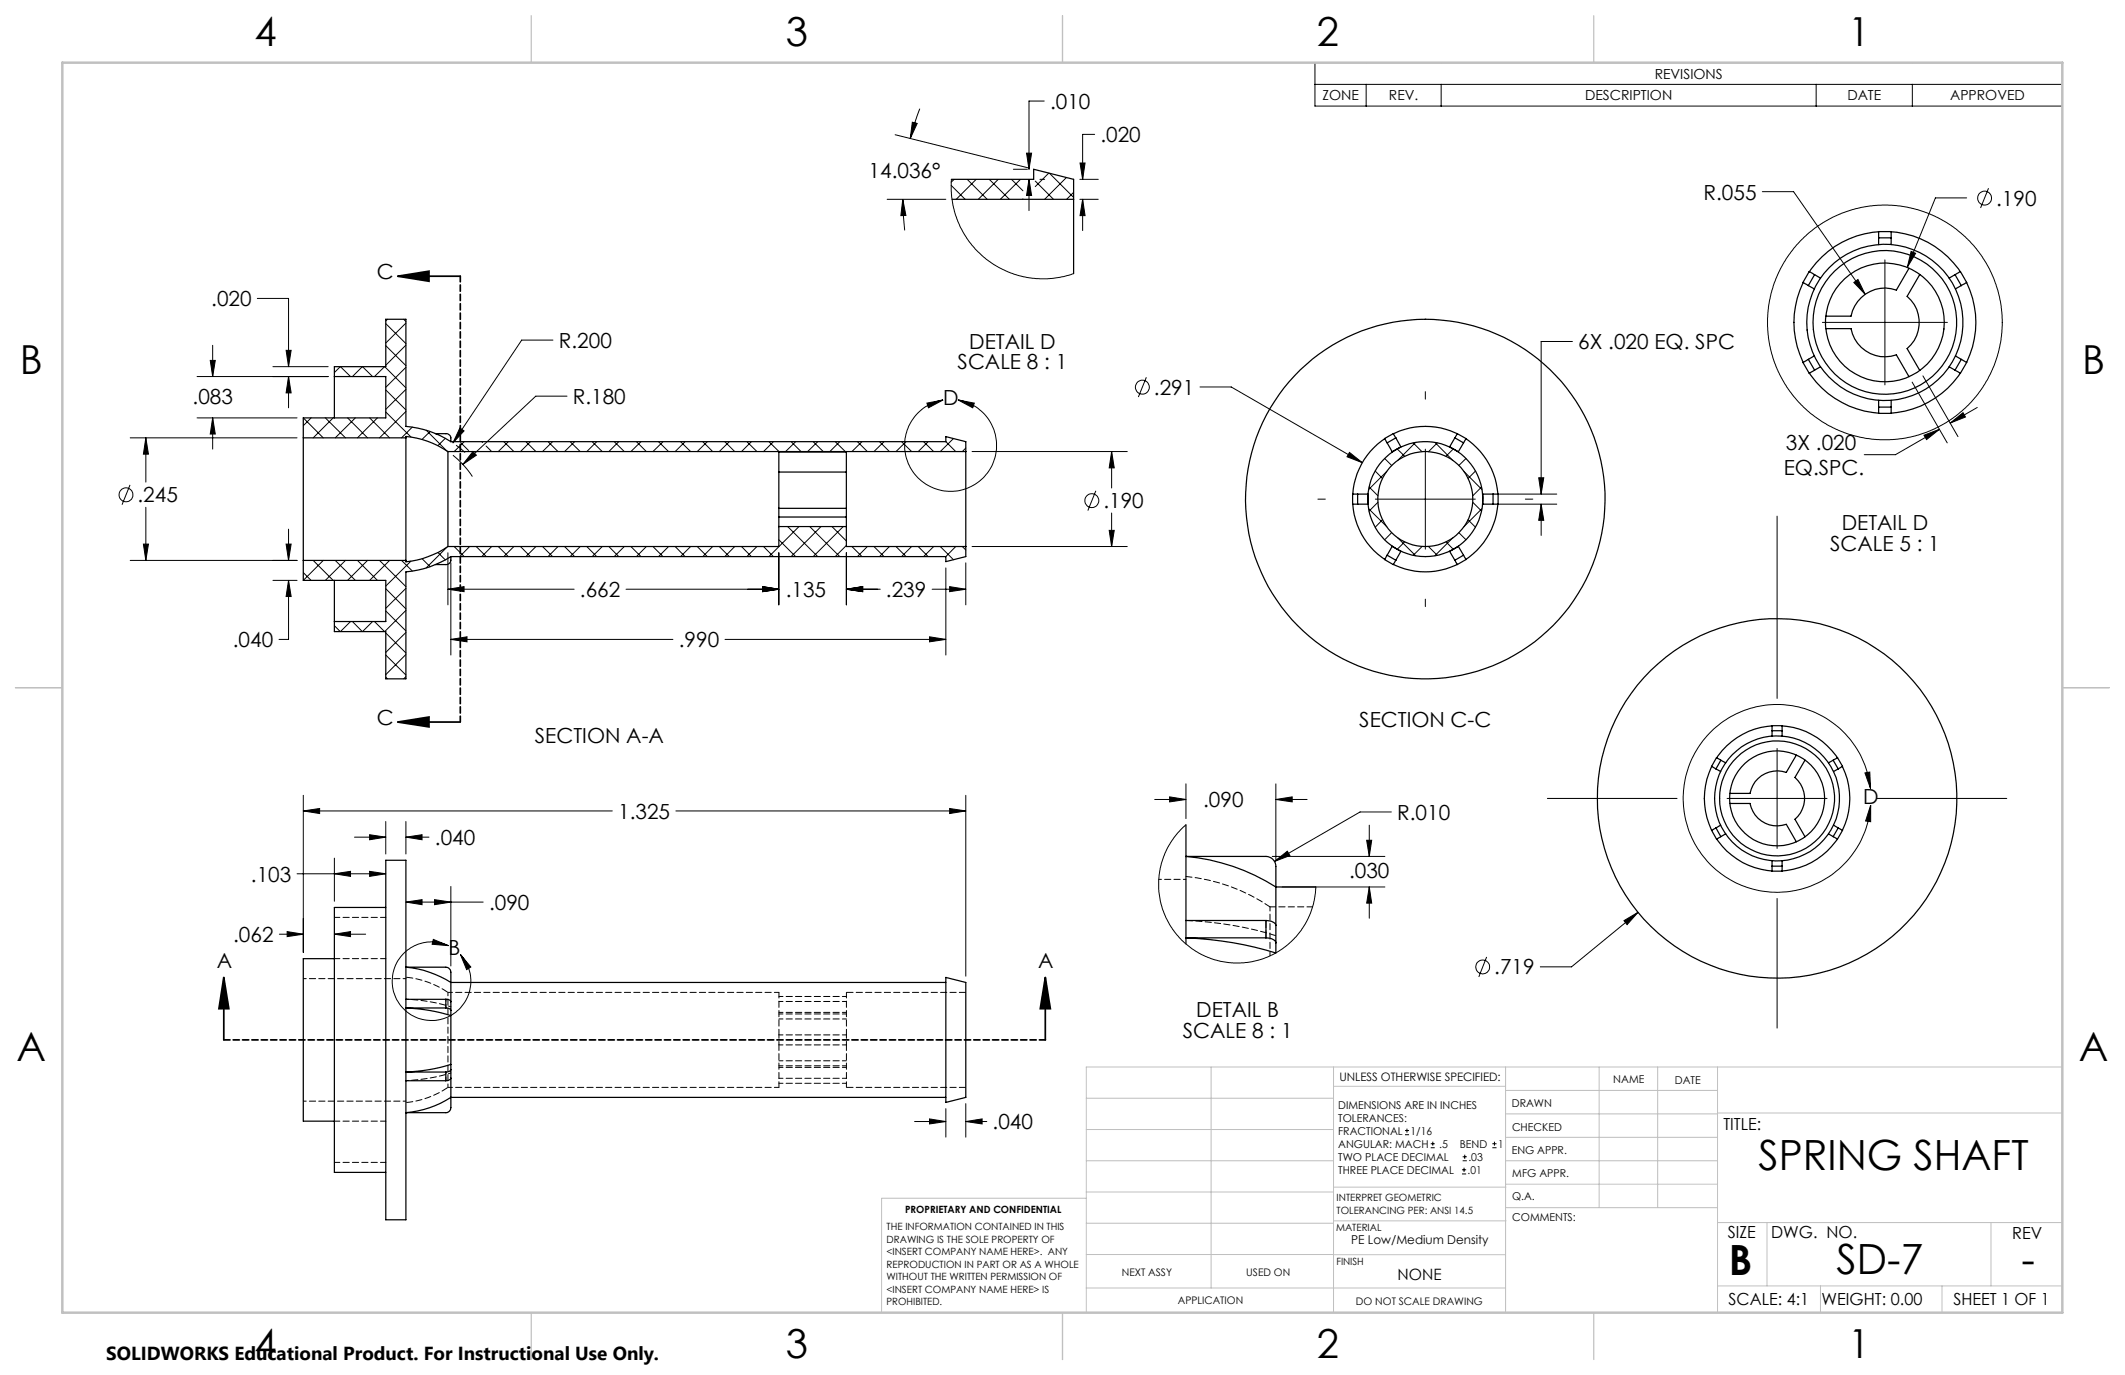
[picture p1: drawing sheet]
<svg xmlns="http://www.w3.org/2000/svg" width="432mm" height="279mm" viewBox="0 0 432 279" stroke-linecap="round" stroke-linejoin="round" font-family="sans-serif">
<g fill="none" stroke="#000" stroke-width=".25">
<path d="M193.3 36.4h16.7v-2l8.2 2v4.1M193.5 40.5h24.7M218.2 40.5v15.1M366.4 57.4l1.1 .6M366.4 57.4a18.5 18.5 0 0 0 0 16.2M367.5 58l1.2 .7M368.7 55.8l-1.1-.6-1.2 2.2M368.7 55.8l-1.2 2.2M368.7 55.8l1.2 .7M381.7 47.1a18.5 18.5 0 0 0-14 8.1M381.7 48.3v-1.2h2.6v1.2M381.7 48.3v1.4"/>
<path d="M381.7 48.3h2.6M384.3 47.1a18.4 18.4 0 0 1 14 8.1M384.3 48.3v1.4M387.9 54.5l-2.6 4.4a7 7 0 0 0-9.2 5.3h-5.1M390.1 55.8l-2.6 4.4a7 7 0 0 1 0 10.6l2.6 4.5M397.3 55.8l1.1-.6 1.2 2.2-1.1 .6M397.3 55.8l-1.2 .7M397.3 55.8l1.2 2.2M398.5 58l-1.2 .7M399.6 57.4a18.2 18.2 0 0 1 0 16.2M67.9 76.5v8.4M67.9 76.5v-2h10.5v-9.6h4.1v21.7a19.8 19.8 0 0 1 9.1 3.1"/>
<path d="M67.9 76.5h10.5v8.4h-16.8v4.1M367.5 73l-1.1 .7 1.2 2.1 1.1-.6M367.5 73l1.2 2.2M367.7 75.8a18.6 18.6 0 0 0 14 8.2M368.7 72.3l-1.2 .7M369.9 74.5l-1.2 .7M371 66.8h5.1a7 7 0 0 0 9.2 5.3l2.6 4.5M396.1 74.5l1.2 .7M397.3 72.3l1.2 .7M398.3 75.8a18.7 18.7 0 0 1-14 8.2M398.5 73l1.1 .7-1.2 2.1-1.1-.6M398.5 73l-1.2 2.2"/>
<path d="M61.6 89v24.9M61.6 89h20.9M82.5 89v-.3a18.2 18.2 0 0 1 8.5 3.1M82.5 89v24.9M88.5 88.1h2.1a.98 .98 0 0 1 1 .9v.7M91 91.8v19.3M91 91.8h105.3M91.6 89.7h100.6v-1l4.1 1v2.1M158.3 95.9v7.4M158.3 95.9v-4.1h13.7v4.1M158.3 95.9h13.7M172 95.9v7.4"/>
<path d="M196.3 91.8v19.3M281.4 89.1a14.7 14.7 0 0 0-6.5 11.3M283.1 88.1a15 15 0 0 1 13 0M283.6 89l-.5-.9-1.8 1 .6 .9M283.6 89l1.1 1.8-1.8 1-1-1.8M283.6 89l-1.7 1M295.6 89l-1 1.8 1.7 1 1.1-1.8M295.6 89l1.8 1M296.1 88.1l1.8 1-.5 .9M296.1 88.1l-.5 .9M297.9 89.1a15 15 0 0 1 6.5 11.3M381.7 82.7v1.3"/>
<path d="M381.7 81.4v1.3M381.7 82.7h2.6M381.7 84h2.6M384.3 82.7v1.3M384.3 81.4v1.3M61.6 113.9v4h16.8v8.4h-10.5M61.6 113.9h20.9M67.9 117.9v8.4M91 111.1a18.8 18.8 0 0 1-8.5 3.1v-.3M91.6 113.1a19.8 19.8 0 0 1-9.1 3.1v21.7h-4.1v-9.6h-10.5v-2M91.6 113.1v.7a.97 .97 0 0 1-1 .9h-2.1M158.3 105.1v1.9"/>
<path d="M158.3 107v4.1h-67.3M158.3 103.3v1.8M158.3 107h13.7M158.3 105.1h13.7M158.3 103.3h13.7M172 105.1v1.9M172 107v4.1h24.3M172 103.3v1.8M196.3 111.1v2l-4.1 1v-1h-100.6M274.9 102.4a14.6 14.6 0 0 0 6.5 11.3M275.9 100.4h-1.1v2h1.1M275.9 100.4h2.1v2h-2.1"/>
<path d="M275.9 100.4v2M281.9 112.8l-.6 .9 1.8 1 .5-.9M281.9 112.8l1-1.8 1.8 1-1.1 1.8M281.9 112.8l1.7 1M283.1 114.7a14.6 14.6 0 0 0 13 0M295.6 113.8l.5 .9M297.4 112.8l.5 .9-1.8 1M297.4 112.8l-1.8 1M297.4 112.8l-1.1-1.8-1.7 1 1 1.8M303.4 100.4h1M303.4 102.4h1M303.4 100.4v2"/>
<path d="M303.4 100.4h-2.1v2h2.1M304.4 102.4a14.9 14.9 0 0 1-6.5 11.3M304.4 100.4v2M347.8 155.8a14.6 14.6 0 0 0 0 12.9M348.7 156.2l.9 .6M349.7 154.5l-.9-.5-1 1.7 .9 .5M349.7 154.5l-1 1.7M349.7 154.5l1 .5M360.1 147.5a14.8 14.8 0 0 0-11.3 6.5M360.1 147.5v1M360.1 148.5v1.1M360.1 148.5h2"/>
<path d="M360.1 147.5h2M362.1 147.5a14.9 14.9 0 0 1 11.3 6.5M362.1 147.5v1M362.1 148.5v1.1M365 153.4l-2 3.6a5.6 5.6 0 0 0-7.4 4.2h-4.1M366.8 154.4l-2.1 3.6a5.6 5.6 0 0 1 0 8.5l2.1 3.5M372.5 154.5l-1 .5M372.5 154.5l1 1.7M373.4 154l1 1.7-.9 .5M373.4 154l-.9 .5M373.5 156.2l-.9 .6M374.4 155.8a14.6 14.6 0 0 1 0 12.9"/>
<path d="M78.4 174.8h4.1v73.1h-4.1zM241 167.6v24.2M241 174h16.2a2.05 2.05 0 0 1 2.1 2.1v4.1a40.7 40.7 0 0 0-18.3-6.2zM347.8 168.7l1 1.8 .9-.5M348.7 168.2l-.9 .5M348.7 168.2l1 1.8M348.8 170.5a15 15 0 0 0 11.3 6.5M349.6 167.7l-.9 .5M350.7 169.4l-1 .6M351.5 163.3h4.1a5.6 5.6 0 0 0 7.4 4.2l2 3.6M360.1 176v1h2v-1M360.1 174.9v1.1"/>
<path d="M360.1 176h2M362.1 174.9v1.1M371.5 169.4l1 .6M372.5 170l.9 .5M372.6 167.7l.9 .5M373.4 170.5a15 15 0 0 1-11.3 6.5M373.5 168.2l.9 .5-1 1.8M373.5 168.2l-1 1.8M67.9 194.8h-6.3v33h6.3M78.4 184.4h-10.5v53.8h10.5M82.5 196.5h8.1a1.09 1.09 0 0 1 1 1.1v2a20.9 20.9 0 0 0-9.1-3.1zM91.6 199.6v4"/>
<path d="M91.6 199.6h100.6M192.2 198.6l4.1 1v23.4l-4.1 1zM241 187h16.2M257.2 187a1.88 1.88 0 0 1 2.1 1.1M257.2 190.6a1.88 1.88 0 0 1 2.1 1M257.2 187v3.6M259.3 180.2v7.9M259.3 188.1l-.1 5.5a70.7 70.7 0 0 0-18.2-3h16.2M259.3 180.2h8.1M82.5 219.6h8.1M82.5 203.1h8.1M90.6 203.1a.95 .95 0 0 1 1 .5"/>
<path d="M90.6 204.8a.95 .95 0 0 1 1 .5M90.6 204.8h-8.1a34.7 34.7 0 0 1 9.1 1.6M90.6 203.1v1.7M90.6 217.8v1.8M91.6 206.4v9.9M91.6 219.1v3.9M91.6 217.3a.91 .91 0 0 1-1 .5M91.6 219.1a1.03 1.03 0 0 1-1 .5M91.6 216.3a34.7 34.7 0 0 1-9.1 1.5h8.1M91.6 203.6v2.8M91.6 216.3v2.8M82.5 226.1a19.8 19.8 0 0 0 9.1-3.1v2.1a1.02 1.02 0 0 1-1 1z"/>
<path d="M91.6 223h100.6"/>
<circle cx="383" cy="65.5" r="15.9"/>
<circle cx="383" cy="65.5" r="12.1"/>
<circle cx="383" cy="65.5" r="14.6"/>
<circle cx="289.6" cy="101.4" r="11.7"/>
<circle cx="289.6" cy="101.4" r="36.5"/>
<circle cx="289.6" cy="101.4" r="9.7"/>
<circle cx="361.1" cy="162.2" r="12.7"/>
<circle cx="361.1" cy="162.2" r="9.7"/>
<circle cx="361.1" cy="162.2" r="36.5"/>
<circle cx="361.1" cy="162.2" r="11.7"/>
</g>
<path d="M91 211.3v9.7M91 201.7v9.6M158.3 212.3v-2M172 212.3v-2" fill="none" stroke="#000" stroke-width=".2" stroke-dasharray="1.3 .6" stroke-dashoffset=".6"/>
<path d="M266.7 184.3h-8.6M158.3 210.3v-8.6M172 212.3v8.7M172 201.7v8.6M158.3 221v-8.7" fill="none" stroke="#000" stroke-width=".2" stroke-dasharray="1.3 .6" stroke-dashoffset=".1"/>
<g fill="none" stroke="#000" stroke-width=".2" stroke-dasharray="1.3 .6" stroke-dashoffset=".4">
<path d="M258.1 184.3v9.9M158.3 216.9h13.7M172 212.3h-13.7M172 210.3h-13.7M172 202.5h-13.7M172 203.5h-13.7M172 219.1h-13.7M172 206h-13.7M172 216.6h-13.7M172 215.6h-13.7M172 207.1h-13.7M172 205.7h-13.7"/>
<path d="M172 220.1h-13.7"/>
</g>
<path d="M90.6 203v1.8M90.6 217.8v1.8" fill="none" stroke="#000" stroke-width=".2" stroke-dasharray="1.3 .6" stroke-dashoffset=".9"/>
<path d="M241 178.7h-5.5M82.5 198.9h-20.8M82.5 219.6a35.6 35.6 0 0 0 9.1-1.6M82.5 203a35.6 35.6 0 0 1 9.1 1.6M61.7 223.8h20.8" fill="none" stroke="#000" stroke-width=".2" stroke-dasharray="1.3 .6" stroke-dashoffset=".7"/>
<path d="M78.4 186.4h-10.4M78.4 194.8h-10.4M68 236.2h10.4M68 227.8h10.4" fill="none" stroke="#000" stroke-width=".2" stroke-dasharray="1.3 .6" stroke-dashoffset=".2"/>
<path d="M241 187a71.3 71.3 0 0 1 18.3 3.1M91 201.7a18.3 18.3 0 0 0-8.5-3.1M196.3 201.7h-24.3M82.5 224a18.3 18.3 0 0 0 8.5-3M172 221h24.3" fill="none" stroke="#000" stroke-width=".2" stroke-dasharray="1.3 .6" stroke-dashoffset="-.1"/>
<path d="M158.3 201.7h-67.3M91 221h67.3" fill="none" stroke="#000" stroke-width=".2" stroke-dasharray="1.3 .6" stroke-dashoffset=".3"/>
<g fill="none" stroke="#000" stroke-width=".2">
<path d="M267.2 12.7h151.9v8.9h-151.9zM267.2 17.1h151.9M277.6 17.1v4.5M292.8 17.1v4.5M369 17.1v4.5M388.6 17.1v4.5M181.9 27.4l26.9 6.7M185.4 24.8l1 .3-1.4 3.1zM186.9 22.1l-1.9 6.1M193.3 37.7l2.8 2.8M193.3 36.4v2.5l.3 2.8 .6 2.1 .9 2.3 1.4 2.3 1 1.4 2.9 2.9 2.5 1.6 2 1 3.7 1.1 2.7 .3 2.4-.1 2.5-.4 2-.6M193.9 36.4l-.6 .6"/>
<path d="M196.5 36.4l4.1 4.1M198.4 36.4l-4.1 4.1M201 36.4l4.1 4.1M202.8 36.4l-4 4.1M205.5 36.4l2.4 2.4M205.9 34.4h2.9M207.4 36.4l-4.1 4.1M208.6 31.1h1l-.5 3.3zM209.1 36.4l.5 3.3h-1zM209.1 36.4v6.4M210.4 36.8l3.7 3.7M211.3 36.4h1"/>
<path d="M212.2 20.5h-3.1v13.9M213.1 35.2l-2.7 2.7M213.3 35.2l4.9 4.9M216.7 36.1l-4.4 4.4M218.2 39.1l-1.5 1.4M219.4 36.4h3.8M219.5 33.1h1l-.5 3.3zM222.4 27.3h-2.4v9.1M358.1 38.9h6.4l14.5 20.9M404.1 38.2l-1.7 4.1M180.3 40.5h11.9M183.4 40.5l.7 3.3h-1z"/>
<path d="M183.4 40.5l.4 6.3M207.9 40.4l-.1 .1M219.4 40.5h3.8M220 40.5l.5 3.3h-1zM220 40.5v6.3M376.7 57.4l.8-.6 1.5 3zM383 52.8v25.4M388.3 51.1l1 .4-1.7 2.8zM399.6 40.2h-6.3l-5.7 14.1M40 76.5h26.7M42.7 73.2h1l-.5 3.3zM43.2 70.2v6.3"/>
<path d="M52.3 60.6h6.3v13.9M55.5 74.5h11.2M58.1 71.2h1.1l-.6 3.3zM58.6 76.5l.6 3.3h-1.1zM58.6 76.5v6.4M69.1 74.5l-1.2 1.2M69.2 74.5l2 2M73.6 74.5l-2 2M73.7 74.5l2 2M78.1 74.5l-2 2M78.2 74.5l4.3 4.3M78.4 79.2l4.1 4.1"/>
<path d="M78.4 70.2l4.1 4.1M78.4 65.8l4.1 4M78.7 64.9l-.3 .3M82 64.9l.5 .4M82.5 65.7l-4.1 4M82.5 70.1l-4.1 4.1M82.5 74.6l-4.1 4.1M82.5 79.1l-4.1 4.1M112.4 69.1h-6.4l-14 20.9M232.9 76.7l-1.6 4M243.8 78.6h6.4l26.6 15.4M289.6 79.6v1.5"/>
<path d="M319.5 69.4h-6.3v31M370.3 65.5h25.4M388.5 77.6l7.2 12.4M390.7 76.4l7.2 12.3M26.4 98.5l-1.6 4.1M26.5 89h33.9M29.6 89l.6 3.3h-1.1zM29.6 89v9M40 84.9h20.4M43.2 84.9l.5 3.3h-1zM43.2 84.9v6.4M61.6 84.9l4.1 4.1"/>
<path d="M63.2 84.9l-1.6 1.6M66.1 84.9l4.1 4.1M67.7 84.9l-4.1 4.1M70.6 84.9l4.1 4.1M72.2 84.9l-4.1 4.1M75.1 84.9l4.1 4.1M76.7 84.9l-4.1 4.1M78.4 83.7l5.1 5.1M82.5 83.6l-5.4 5.4M83.8 86.8l-2.2 2.2M86.6 87.4l4.2 4.3M87.4 87.7l-1.6 1.6"/>
<path d="M90.5 89.1l-1.5 1.5M92 92.5a19.3 19.3 0 0 1 4 4.3M92.7 90.5l1.8 1.4M93.5 87l.8 .6-2.3 2.4zM93.6 89.9l1.6 1.6M94.3 89.7l-2 2.1M96.1 91.8l.7 .7-2.7 1.9zM97.9 89.7l.2 .2M98.8 90.6l1.1 1.2M102.4 89.7l2 2.1M103.3 89.7l-2.1 2.1M106.9 89.7l2 2.1"/>
<path d="M107.8 89.7l-2 2.1M111.4 89.7l2 2.1M112.3 89.7l-2.1 2.1M115.2 80.5h-6.3l-14.8 13.9M115.9 89.7l2 2.1M116.8 89.7l-2.1 2.1M120.3 89.7l2.1 2.1M121.2 89.7l-2 2.1M124.8 89.7l2.1 2.1M125.7 89.7l-2 2.1M129.3 89.7l2 2.1M130.2 89.7l-2 2.1"/>
<path d="M133.8 89.7l2.1 2.1M134.7 89.7l-2 2.1M138.3 89.7l2 2.1M139.2 89.7l-2 2.1M142.8 89.7l2 2.1M143.7 89.7l-2 2.1M147.3 89.7l2 2.1M148.2 89.7l-2 2.1M151.8 89.7l2 2.1M152.7 89.7l-2 2.1M156.2 89.7l2.1 2.1M157.2 89.7l-2 2.1"/>
<path d="M160.8 89.7l2 2.1M161.7 89.7l-2.1 2.1M165.2 89.7l2.1 2.1M166.2 89.7l-2.1 2.1M169.7 89.7l2.1 2.1M170.6 89.7l-2 2.1M174.2 89.7l2 2.1M175.2 89.7l-2.1 2.1M178.7 89.7l2 2.1M179.6 89.7l-2 2.1M183.2 89.7l2 2.1M184.1 89.7l-2 2.1"/>
<path d="M187.7 89.7l2 2.1M188.3 81.9l3.3-.6-2.9 1.6zM188.6 89.7l-2 2.1M191.6 81.3a9.3 9.3 0 0 0-6.3 14.3 9.3 9.3 0 0 0 15.7 0 9.3 9.3 0 0 0-6.3-14.3M192.2 89.7l2 2.1M193.7 89.1l-2.6 2.7M194.7 81.3l3.3 .6-.3 1zM196.3 91.1l-.8 .7M197.5 91.8h31.6M222.7 99.7l-1.6 4.1M225.9 91.8l.5 3.3h-1zM225.9 91.8v7.4"/>
<path d="M274.2 91.9l2.6 2.1-3.1-1.2zM278.2 99l1.8 1.8M279.4 95.7l1.5 1.5M281.4 93.2l1.4 1.4M281.8 95.8l-3.7 3.7M283.9 91.2l1.5 1.5M287.2 90l1.8 1.8M287.7 89.9l-3.7 3.7M289.6 91.3v20.3M291.6 89.9l3.6 3.7M292.1 90l-1.8 1.8M295.3 91.2l-1.5 1.5"/>
<path d="M297.5 95.8l3.6 3.7M297.9 93.2l-1.5 1.4M299.8 95.7l-1.5 1.5M301.1 99l-1.8 1.8M312.7 97.1h1l-.5 3.3zM390.9 88.4l3.2-1.2-2.6 2.1zM394.1 87.2l-8.9 5.2h-6.4M396.3 86l2.6-2.1 .5 .8zM401.8 82.8l-5.5 3.2M26.5 113.9h33.9M29.1 110.6h1.1l-.6 3.3zM29.6 103.1v10.8"/>
<path d="M55.5 117.9h4.9M58.1 110.6h1.1l-.6 3.3zM58.6 117.9l.6 3.3h-1.1zM58.6 107.5v6.4M58.6 117.9v12h-1.9M61.6 116.3l1.6 1.6M63.6 113.9l4.1 4M65.7 113.9l-4.1 4M68.1 113.9l4.1 4M70.2 113.9l-4.1 4M72.6 113.9l4.1 4M74.7 113.9l-4.1 4"/>
<path d="M77.1 113.9l5.4 5.3M78.4 119.6l4.1 4.1M79.2 113.9l-4.1 4M81.6 113.9l2.2 2.1M82.5 119.6l-4.1 4M83.5 114l-5.1 5.1M85.8 113.5l1.6 1.6M89 112.3l1.5 1.5M90.8 111.2l-4.2 4.2M91 119.7l3.3-.5v1zM91 112.3v10.6M91 119.7h25.7"/>
<path d="M91.6 114.4v18.7M92.3 111.1l2 2M95.4 111.1l-2 2M96.8 111.1l2 2M99.9 111.1l-2 2M101.2 111.1l2.1 2M104.4 111.1l-2 2M105.8 111.1l2 2M108.9 111.1l-2 2M110.2 111.1l2.1 2M113.4 111.1l-2 2M114.7 111.1l2.1 2"/>
<path d="M117.9 111.1l-2 2M119.2 111.1l2 2M122.4 111.1l-2.1 2M123.7 111.1l2 2M126.9 111.1l-2.1 2M127.2 119.7h31.1M128.2 111.1l2 2M131.3 111.1l-2 2M132.7 111.1l2 2M135.9 111.1l-2.1 2M137.2 111.1l2 2M140.3 111.1l-2 2"/>
<path d="M141.7 111.1l2 2M144.8 111.1l-2 2M146.2 111.1l2 2M149.3 111.1l-2 2M150.7 111.1l2 2M153.8 111.1l-2 2M155 119.2l3.3 .5-3.3 .5zM155.2 111.1l2 2M158.3 109.7l3.4 3.4M158.3 112.3v10.6M160.1 107l6.1 6.1M162.3 107l-6.1 6.1"/>
<path d="M164.5 107l6.1 6.1M166.8 107l-6 6.1M169.1 107l2.9 2.9M171.3 107l-6.1 6.1M172 119.7l3.3-.5v1zM172 119.7h6.9M172 112.3v10.6M172 110.8l-2.3 2.3M173.1 111.1l2.1 2M176.2 111.1l-2 2M177.6 111.1l2 2M180.7 111.1l-2 2"/>
<path d="M182.1 111.1l2 2M185.2 111.1l-2 2M186.6 111.1l2 2M189.4 119.7h6.9M189.7 111.1l-2 2M191.1 111.1l2.6 2.6M192.2 115.4v17.7M193 119.2l3.3 .5-3.3 .5zM194.2 111.1l-2 2M195.5 111.1l.8 .7M196.3 114.4v8.5M197.5 111.1h31.6"/>
<path d="M225.4 107.8h1l-.5 3.3zM225.9 104.2v6.9M267.8 101.4h1.5M278.1 103.4l3.7 3.6M279.5 101.4h20.3M280 102.1l-1.8 1.8M280.9 105.6l-1.5 1.5M282.8 108.2l-1.4 1.5M284 109.3l3.7 3.6M285.4 110.1l-1.5 1.5M289 111.1l-1.8 1.8M290.3 111.1l1.8 1.8"/>
<path d="M293.8 110.1l1.5 1.5M295.2 109.3l-3.6 3.6M296.4 108.2l1.5 1.5M298.3 105.6l1.5 1.5M299.3 102.1l1.8 1.8M301.1 103.4l-3.6 3.6M304.7 100.4h11.6M304.7 102.4h11.6M310 101.4h1.5M313.2 102.4l.5 3.3h-1zM313.2 102.4v6.4M361.1 104.9v37"/>
<path d="M67.9 127.1l1.2 1.2M71.2 126.3l-2 2M71.6 126.3l2 2M75.7 126.3l-2 2M76.1 126.3l2 2M78.4 137.6l.3 .3M78.4 133.1l4.1 4.1M78.4 128.6l4.1 4.1M78.4 124.1l4.1 4.1M82.5 124l-4.3 4.3M82.5 128.5l-4.1 4.1M82.5 133l-4.1 4.1"/>
<path d="M82.5 137.5l-.5 .4M91.6 129.9l3.3-.5v1zM91.6 129.9h45.1M147.3 129.9h44.9M188.9 129.4l3.3 .5-3.3 .5zM289.6 121.7v1.6M241 159.3v7M259.3 159.3v15.5M361.1 152.1v20.3M379 157.1l.9-.2 .2 3.3zM60.4 177.6h18M61.6 164.8l3.3-.5v1z"/>
<path d="M61.6 161.6v31.9M61.6 164.8h62.8M67.9 177.6l3.3-.5v1zM67.9 174.4v8.7M72 170.1h6.4M75.1 169.6l3.3 .5-3.3 .5zM75.1 177.1l3.3 .5-3.3 .5zM78.4 166.9v6.6M82.5 170.1l3.3-.5v1zM82.5 166.9v6.6M82.5 170.1h4.7M137.3 164.8h59"/>
<path d="M193 164.3l3.3 .5-3.3 .5zM196.3 161.6v36.8M234.6 162.5h6.4M237.7 161.9l3.3 .6-3.3 .4zM241 167.6l-1.2 1.1-1.3 1.6-1 1.5-.8 1.6-.9 3-.4 2.3 .1 2.5 .3 2 .5 1.7 .7 1.7 1.2 2.2 2.4 2.7 1.6 1.3 2.2 1.3 1.6 .7 2 .5 1.8 .3 2.2 .1 2.3-.3 1.5-.3 1.7-.6 2.4-1.2 1.8-1.4 1.6-1.5 2-2.8 1-2 .6-2 .5-3.4M258.5 174h22.9M259 175l2.6-2 .5 .8zM259.3 162.5l3.3-.6v1zM259.3 162.5h6.3M277.7 170.7h1l-.5 3.3zM278.2 167.7v6.3M282.7 165h-6.3l-17.4 10"/>
<path d="M314.4 162.2h26.4M350.9 162.2h20.4M380.1 160.2a19.1 19.1 0 0 0-29.1-14.2 19.1 19.1 0 0 0 0 32.4 19.1 19.1 0 0 0 29.1-14.1v-.7M380.1 163.6v3.4l-1-.2zM381.4 162.2h26.4M56.8 189.8h4.8M58.3 189.3l3.3 .5-3.3 .5zM67.9 189.8l3.3-.5v1zM67.9 189.8h6.4M82.5 183.3l3.3-.5v1zM82.5 183.3h15.7M88.1 190.9l3 1.3-3.3-.3z"/>
<path d="M88.3 182.8l3.3 .5-3.3 .5zM91.1 192.2a8 8 0 0 0-11.4 6.8 8 8 0 0 0 10.7 7.9 8 8 0 0 0 3.2-12.9M91.6 180.1v16.2M93.6 194l2.1 2.5-.9 .5zM260.5 180.2h20.9M278.2 180.2l.5 3.3h-1zM278.2 180.2v6.4M302.1 194.5l-1.6 4M330 187.1l2.8-1.7-2.2 2.5zM332.8 185.4l-13.5 11.1h-6.3M361.1 182.6v26.3M185.8 227.9h6.4"/>
<path d="M188.9 227.4l3.3 .5-3.3 .5zM192.2 225.3v5.8M196.3 227.9l3.3-.5v1zM196.3 224.3v6.8M196.3 227.9h4.2M285.5 230.6h.8M285.5 229.7h.8M285.9 229.3v.9M290.7 233.2h.8M290.7 232.4h.8M291.1 232v.8M297.1 238.5h.8"/>
<path d="M297.1 237.7h.8M297.2 235.9h.9M297.2 235.1h.9M297.5 237.3v.8M297.6 234.6v.9M303.2 233.2h.9M303.2 232.4h.9M303.7 232v.8"/>
<circle cx="403.3" cy="40.3" r="1.4"/>
<circle cx="232.1" cy="78.7" r="1.41"/>
<circle cx="383" cy="65.5" r="23.8"/>
<circle cx="25.6" cy="100.5" r="1.41"/>
<circle cx="221.9" cy="101.7" r="1.42"/>
<circle cx="301.3" cy="196.5" r="1.4"/>
</g>
<path d="M257.2 187v3.6" fill="none" stroke="#000" stroke-width=".2" stroke-dasharray="1.3 .6" stroke-dashoffset="-.2"/>
<path d="M258.1 184.3a36.6 36.6 0 0 0-17.1-6.2" fill="none" stroke="#000" stroke-width=".2" stroke-dasharray="1.3 .6"/>
<path d="M80.8 56.1l6.4-1v2.1zM80.8 56.1h12.7M80.8 146.7l6.4-1v2zM80.8 146.7h12.7M45.5 198.6l1 6.4h-2zM45.5 198.6v12.7M212.4 198.6l1 6.4h-2zM212.4 198.6v12.7" fill="none" stroke="#000" stroke-width=".35"/>
<path d="M212.4 211.3h-166.9" fill="none" stroke="#000" stroke-width=".35" stroke-dasharray="1.3 .6"/>
<path d="M93.5 56.1v90.6" fill="none" stroke="#000" stroke-width=".35" stroke-dasharray="1.3 .6" stroke-dashoffset=".1"/>
<g fill="none" stroke="#c0c0c0" stroke-width=".2">
<path d="M246.1 216.8v44.9M271 216.8v49.9M305.9 216.8v49.9M324.9 216.8v28.6M336.8 216.8v28.6M349 216.8v49.9M419.1 216.8h-198.4v49.9M220.7 235.9h50.3M220.7 229.5h50.3M220.7 223.2h50.3M271 220.7h34.9M305.9 231.1h43.1"/>
<path d="M305.9 226.3h43.1M305.9 221.6h43.1M305.9 235.9h43.1M349 226.2h70.1M220.7 248.6h50.3M220.7 242.2h50.3M220.7 254.9h50.3M220.7 243.5h-41.6v23.2M271 255h34.9M271 248.1h35M271 241.2h35M305.9 240.6h43.1"/>
<path d="M306 245.4h43M349 248.4h70.1M359.1 248.4v12.9M404.6 248.4v12.9M220.7 261.7h85.2M349 261.3h70.1M369.9 261.3v5.4M394.6 261.3v5.4"/>
</g>
<path d="M108 3.2v9.5M215.9 3.2v9.5M323.8 3.2v9.5M3.1 139.7h9.6M419.1 139.7h9.5M108 266.7v9.6M215.9 266.7v9.6M323.8 266.7v9.6" fill="none" stroke="#c0c0c0" stroke-width=".25"/>
<path d="M12.7 12.7h406.4v254h-406.4z" fill="none" stroke="#c0c0c0" stroke-width=".5"/>
<g fill="#000">
<path d="M61.6 164.8l3.3-.5v1zM193 164.3l3.3 .5-3.3 .5zM75.1 169.6l3.3 .5-3.3 .5zM82.5 170.1l3.3-.5v1zM67.9 177.6l3.3-.5v1zM75.1 177.1l3.3 .5-3.3 .5zM58.3 189.3l3.3 .5-3.3 .5zM67.9 189.8l3.3-.5v1zM188.9 227.4l3.3 .5-3.3 .5zM196.3 227.9l3.3-.5v1zM82.5 183.3l3.3-.5v1zM88.3 182.8l3.3 .5-3.3 .5zM330 187.1l.6 .8 2.2-2.5zM58.6 76.5l.6 3.3h-1.1zM58.1 71.2h1.1l-.6 3.3zM42.7 73.2h1l-.5 3.3zM43.2 84.9l.5 3.3h-1zM29.6 89l.6 3.3h-1.1zM29.1 110.6h1.1l-.6 3.3zM58.1 110.6h1.1l-.6 3.3zM58.6 117.9l.6 3.3h-1.1zM93.5 87l-1.5 3 2.3-2.4zM96.1 91.8l-2 2.6 2.7-1.9zM91.6 129.9l3.3-.5v1zM188.9 129.4l3.3 .5-3.3 .5zM155 119.2l3.3 .5-3.3 .5zM91 119.7l3.3-.5v1zM155 119.2l3.3 .5-3.3 .5zM172 119.7l3.3-.5v1zM172 119.7l3.3-.5v1zM193 119.2l3.3 .5-3.3 .5zM225.9 91.8l.5 3.3h-1zM225.4 107.8h1l-.5 3.3zM237.7 161.9l3.3 .6-3.3 .4zM259.3 162.5l3.3-.6v1zM277.7 170.7h1l-.5 3.3zM278.2 180.2l.5 3.3h-1zM259 175l3.1-1.2-.5-.8zM376.7 57.4l2.3 2.4-1.5-3zM388.3 51.1l-.7 3.2 1.7-2.8zM390.9 88.4l3.2-1.2-2.6 2.1zM396.3 86l2.6-2.1 .5 .8zM312.7 97.1h1l-.5 3.3zM313.2 102.4l.5 3.3h-1zM274.2 91.9l-.5 .9 3.1 1.2zM208.6 31.1h1l-.5 3.3zM209.1 36.4l.5 3.3h-1zM219.5 33.1h1l-.5 3.3zM220 40.5l.5 3.3h-1zM185.4 24.8l1 .3-1.4 3.1zM183.4 40.5l.7 3.3h-1z"/>
<path d="M88.1 190.9l3 1.3-3.3-.3zM93.6 194l2.1 2.5-.9 .5zM379 157.1l.9-.2 .2 3.3zM380.1 163.6v3.4l-1-.2zM188.3 81.9l3.3-.6-2.9 1.6zM194.7 81.3l3.3 .6-.3 1z"/>
<path d="M212.4 198.6l1 6.4h-2zM45.5 198.6l1 6.4h-2zM80.8 56.1l6.4-1v2.1zM80.8 146.7l6.4-1v2z"/>
</g>
<g font-size="8.5">
<text x="357.3" y="237.7">SPRING SHAFT</text>
<text x="351.3" y="259">B</text>
<text x="373.2" y="258.9">SD-7</text>
<text x="410.8" y="258.9">-</text>
</g>
<g font-size="8.1">
<text x="51.7" y="9.3">4</text>
<text x="159.7" y="9.3">3</text>
<text x="267.6" y="9.3">2</text>
<text x="375.6" y="9.3">1</text>
<text x="4" y="76">B</text>
<text x="423.1" y="76">B</text>
<text x="3.3" y="215.7">A</text>
<text x="422.4" y="215.7">A</text>
<text x="51.7" y="276">4</text>
<text x="159.7" y="276">3</text>
<text x="267.6" y="276">2</text>
<text x="375.6" y="276">1</text>
</g>
<g font-size="4.2">
<text x="213.4" y="22.1">.010</text>
<text x="223.6" y="28.9">.020</text>
<text x="176.5" y="36.2">14.036°</text>
<text x="346.2" y="40.5">R.055</text>
<text x="405.6" y="41.8">.190</text>
<text x="76.5" y="56.8">C</text>
<text x="42.9" y="62.2">.020</text>
<text x="113.6" y="70.7">R.200</text>
<text x="196.9" y="70.9">DETAIL D</text>
<text x="320.7" y="71">6X .020 EQ. SPC</text>
<text x="194.6" y="75">SCALE 8 : 1</text>
<text x="39.1" y="82.1">.083</text>
<text x="116.4" y="82.1">R.180</text>
<text x="191.6" y="82.3">D</text>
<text x="234.5" y="80.2">.291</text>
<text x="362.9" y="91.4">3X .020</text>
<text x="362.5" y="96.5">EQ.SPC.</text>
<text x="27.9" y="102.1">.245</text>
<text x="224.2" y="103.3">.190</text>
<text x="374.2" y="107.7">DETAIL D</text>
<text x="371.9" y="111.9">SCALE 5 : 1</text>
<text x="117.8" y="121.3">.662</text>
<text x="159.7" y="121.3">.135</text>
<text x="180" y="121.3">.239</text>
<text x="47.3" y="131.5">.040</text>
<text x="137.9" y="131.5">.990</text>
<text x="76.5" y="147.4">C</text>
<text x="276.2" y="147.7">SECTION C-C</text>
<text x="108.7" y="151">SECTION A-A</text>
<text x="125.6" y="166.4">1.325</text>
<text x="244.5" y="164">.090</text>
<text x="283.9" y="166.6">R.010</text>
<text x="378.6" y="163.4">D</text>
<text x="88.4" y="171.7">.040</text>
<text x="51" y="179.1">.103</text>
<text x="274.1" y="178.4">.030</text>
<text x="99.4" y="184.9">.090</text>
<text x="47.4" y="191.4">.062</text>
<text x="44.1" y="196.7">A</text>
<text x="91.1" y="194.1">B</text>
<text x="211" y="196.7">A</text>
<text x="303.6" y="198">.719</text>
<text x="243.1" y="206.6">DETAIL B</text>
<text x="240.4" y="210.8">SCALE 8 : 1</text>
<text x="201.7" y="229.5">.040</text>
</g>
<text font-size="3.8" x="21.6" y="276.3">SOLIDWORKS Educational Product. For Instructional Use Only.</text>
<g font-size="3.4">
<text x="350.2" y="229.5">TITLE:</text>
<text x="351.1" y="251.6">SIZE</text>
<text x="359.9" y="251.6">DWG. NO.</text>
<text x="408.9" y="251.7">REV</text>
<text x="351.2" y="265.2">SCALE: 4:1</text>
<text x="370.1" y="265.3">WEIGHT: 0.00</text>
<text x="396.9" y="265.2">SHEET 1 OF 1</text>
</g>
<text font-size="3.2" x="284" y="260.1">NONE</text>
<g font-size="2.8">
<text x="336.2" y="16">REVISIONS</text>
<text x="268.7" y="20.4">ZONE</text>
<text x="282.2" y="20.4">REV.</text>
<text x="322.1" y="20.4">DESCRIPTION</text>
<text x="375.4" y="20.4">DATE</text>
<text x="396.3" y="20.4">APPROVED</text>
</g>
<text font-size="2.5" x="274.6" y="252.8">PE Low/Medium Density</text>
<text font-size="2.4" x="272.2" y="219.7">UNLESS OTHERWISE SPECIFIED:</text>
<g font-size="2.2">
<text x="327.8" y="220.1">NAME</text>
<text x="340.3" y="220.2">DATE</text>
<text x="271.9" y="225.3">DIMENSIONS ARE IN INCHES</text>
<text x="271.9" y="227.9">TOLERANCES:</text>
<text x="307.2" y="224.9">DRAWN</text>
<text x="271.9" y="230.6">FRACTIONAL</text>
<text x="271.9" y="233.2">ANGULAR: MACH</text>
<text x="286.6" y="230.6">1/16</text>
<text x="292.5" y="233.2">.5</text>
<text x="296.6" y="233.2">BEND</text>
<text x="304.4" y="233.2">1</text>
<text x="307.3" y="229.8">CHECKED</text>
<text x="271.9" y="238.5">THREE PLACE DECIMAL</text>
<text x="271.9" y="235.9">TWO PLACE DECIMAL</text>
<text x="298.2" y="238.5">.01</text>
<text x="298.4" y="235.9">.03</text>
<text x="307.2" y="234.5">ENG APPR.</text>
<text x="307.3" y="239.2">MFG APPR.</text>
<text x="307.3" y="243.9">Q.A.</text>
<text x="307.3" y="248.1">COMMENTS:</text>
</g>
<g font-size="2.1">
<text x="227.9" y="259.2">NEXT ASSY</text>
<text x="253.3" y="259.2">USED ON</text>
<text x="239.3" y="265">APPLICATION</text>
<text x="275.5" y="265.1">DO NOT SCALE DRAWING</text>
</g>
<g font-size="2">
<text x="271.6" y="244.1">INTERPRET GEOMETRIC</text>
<text x="180.2" y="250">THE INFORMATION CONTAINED IN THIS</text>
<text x="183.9" y="246.4">PROPRIETARY AND CONFIDENTIAL</text>
<text x="271.5" y="250.2">MATERIAL</text>
<text x="271.6" y="246.6">TOLERANCING PER: ANSI 14.5</text>
<text x="180.2" y="252.5">DRAWING IS THE SOLE PROPERTY OF</text>
<text x="180.2" y="255.1">&lt;INSERT COMPANY NAME HERE&gt;. ANY</text>
<text x="180.2" y="257.6">REPRODUCTION IN PART OR AS A WHOLE</text>
<text x="271.5" y="257">FINISH</text>
<text x="180.2" y="260.1">WITHOUT THE WRITTEN PERMISSION OF</text>
<text x="180.2" y="262.6">&lt;INSERT COMPANY NAME HERE&gt; IS</text>
<text x="180.2" y="265.2">PROHIBITED.</text>
</g>
</svg>
